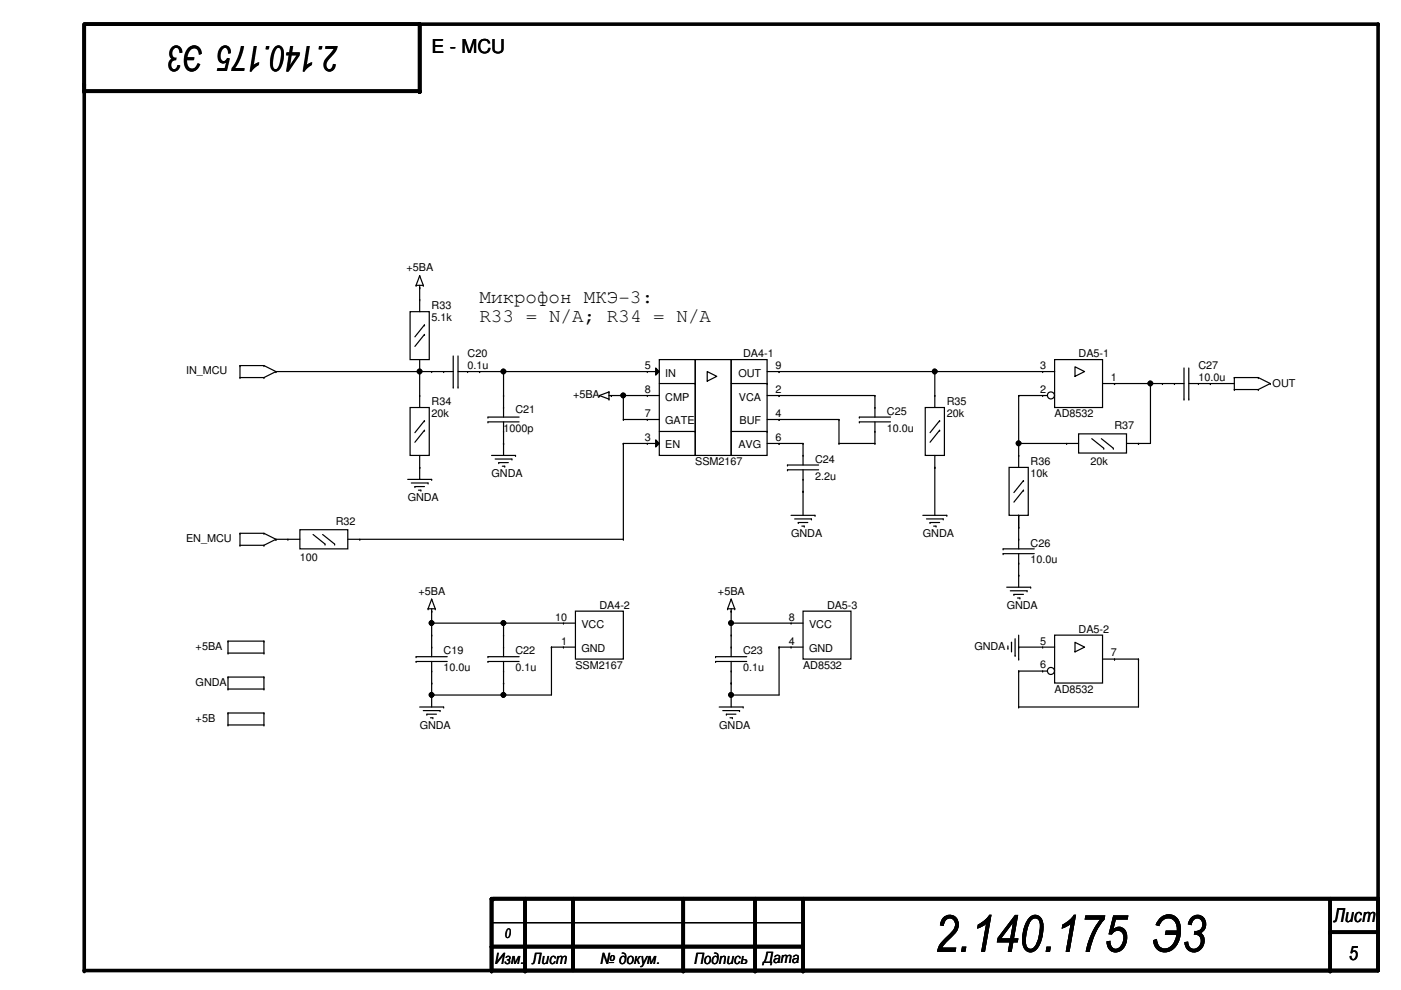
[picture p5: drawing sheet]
<svg xmlns="http://www.w3.org/2000/svg" width="297mm" height="210mm" viewBox="0 0 297 210" stroke-linecap="round" stroke-linejoin="round" font-family="sans-serif">
<path d="M17.9 5.1h274.3v200.7h-274.3v-200.4M89 5.1v14.2h-71.1M104.2 190.5v15.3M104.5 190.5h187.7M111.3 190.5v15.3M121.5 190.5v15M144.9 190.5v15.3M160.1 190.5v15.3M170.3 190.5v15.3M282 197.7h10.2M282 190.5v15.3M104.2 200.7h66.1" fill="none" stroke="#000" stroke-width=".76"/>
<g fill="#000">
<circle cx="17.9" cy="19.3" r=".38"/>
<circle cx="17.9" cy="17.8" r=".38"/>
<circle cx="89" cy="5.1" r=".38"/>
<circle cx="89" cy="19.3" r=".38"/>
<circle cx="292.2" cy="5.1" r=".38"/>
<circle cx="104.2" cy="190.5" r=".38"/>
<circle cx="104.5" cy="190.5" r=".38"/>
<circle cx="282" cy="197.7" r=".38"/>
<circle cx="292.2" cy="190.5" r=".38"/>
<circle cx="17.9" cy="205.8" r=".38"/>
<circle cx="104.2" cy="205.8" r=".38"/>
<circle cx="104.2" cy="200.7" r=".38"/>
<circle cx="111.3" cy="205.8" r=".38"/>
<circle cx="121.5" cy="205.5" r=".38"/>
<circle cx="144.9" cy="205.8" r=".38"/>
<circle cx="160.1" cy="205.8" r=".38"/>
<circle cx="170.3" cy="205.8" r=".38"/>
<circle cx="282" cy="205.8" r=".38"/>
</g>
<g fill="none" stroke="#000" stroke-width=".25">
<path d="M89 58.5h.1M89 58.5l-.8 2M89 58.5l.7 2M50.9 77.5h.1M50.9 77.5v2.6M50.9 77.5h5.1M56 77.5h.1M56 77.5l2.5 1.3M58.5 78.8h.1M58.5 78.8l-2.5 1.3M88.2 60.5h.1M88.2 60.5h1.5"/>
<path d="M89 61h.1M89 60.5v.5M89.7 60.5h.1M223.6 76.2h10.2v10.2h-10.2zM227.9 77.8l2.1 1-2.1 1zM50.9 80.1h.1M50.9 80.1h5.1M56 80.1h.1M86.9 86.4h4.1v10.2h-4.1zM89 99.1h.1M89 83.9h.1M89 83.9v2.5"/>
<path d="M89 96.6v2.5M90 91.2h.1M90 89.2h.1M90 91.2l-2 2.6M90 89.2l-2 2.5M104.2 96.6h5.1M105 97.3h3.5M105.7 98.1h.1M105.7 98.1h2.1M106.5 98.8h.5M107 98.8h.1M108.5 97.3h.1"/>
<path d="M109.3 96.6h.1M127.1 83.9h.1M127.1 83.9l2 .7M129.1 84.6h.1M129.1 83.1h.1M129.1 83.1v1.5M129.1 83.9h.5M129.1 83.1l-2 .8M129.6 83.9h.1M182.2 89.5h.1M182.2 88.4h.1M182.2 89.5h6.6"/>
<path d="M182.2 88.4h6.6M185.5 91.5h.1M185.5 86.4h.1M185.5 83.9h.1M185.5 94h.1M185.5 83.9v4.5M185.5 89.5v4.5M261.7 82.6h.1M261.7 80.1h.1M261.7 80.1h5.1M261.7 82.6h5.1M261.7 80.1v2.5"/>
<path d="M266.8 80.1h.1M266.8 82.6h.1M266.8 80.1l2.5 1.2M269.3 81.3h.1M269.3 81.3l-2.5 1.3M50.9 115.6h.1M50.9 113.1h.1M50.9 113.1v2.5M50.9 115.6h5.1M50.9 113.1h5.1M56 115.6h.1M56 113.1h.1"/>
<path d="M56 113.1l2.5 1.2M58.5 114.3h.1M58.5 114.3l-2.5 1.3M86.4 101.6h5.1M87.2 102.4h3.6M88 103.2h.1M88 103.2h2M88.7 103.9h.5M89.2 103.9h.1M90.8 102.4h.1M91.5 101.6h.1M167.7 109.3h5.1"/>
<path d="M168.5 110h3.5M169.2 110.8h.1M169.2 110.8h2.1M170 111.5h.5M170.5 111.5h.1M172 110h.1M172.8 109.3h.1M195.7 109.3h5M196.4 110h3.6M197.2 110.8h.1M197.2 110.8h2M197.9 111.5h.6"/>
<path d="M198.5 111.5h.1M200 110h.1M200.7 109.3h.1M48.3 138.5h.1M48.3 135.9h.1M48.3 138.5h7.7M48.3 135.9v2.6M48.3 135.9h7.7M56 135.9h.1M56 138.5h.1M56 135.9v2.6M90.8 129.1h.1"/>
<path d="M90.8 129.1h1.5M91.5 129.6h.1M91.5 127h.1M91.5 129.1v.5M91.5 127l-.7 2.1M91.5 127l.8 2.1M92.3 129.1h.1M154.3 129.1h.1M154.3 129.1h1.5M155 129.6h.1M155 127h.1M155 129.1v.5"/>
<path d="M155 127l-.7 2.1M155 127l.8 2.1M155.8 129.1h.1M213.4 124.5h5.1M213.7 137.5h.1M213.7 136.9v.6M214.2 125.3h3.6M214.5 136.2h.1M214.5 136.2v2M215 126h.1M215 126h2M215.2 139h.1"/>
<path d="M215.2 135.4v3.6M215.7 126.8h.5M216 139.7h.1M216 134.7v5M216.2 126.8h.1M217.8 125.3h.1M218.5 124.5h.1M48.3 146.1h.1M48.3 143.6h.1M48.3 153.7h.1M48.3 151.2h.1M48.3 143.6v2.5"/>
<path d="M48.3 151.2v2.5M48.3 146.1h7.7M48.3 143.6h7.7M48.3 153.7h7.7M48.3 151.2h7.7M56 143.6h.1M56 146.1h.1M56 151.2h.1M56 153.7h.1M56 143.6v2.5M56 151.2v2.5M89 149.9h5.1"/>
<path d="M89.7 150.7h3.6M90.5 151.4h.1M90.5 151.4h2M91.3 152.2h.5M91.8 152.2h.1M93.3 150.7h.1M94.1 149.9h.1M152.5 149.9h5.1M153.2 150.7h3.6M154 151.4h.1M154 151.4h2M154.8 152.2h.5"/>
<path d="M155.3 152.2h.1M156.8 150.7h.1M157.6 149.9h.1M104.2 195.6h.1M104.2 191.3h.1M104.2 195.6h66.1M104.2 190.8v.5"/>
</g>
<circle cx="222.8" cy="83.8" r=".75" fill="#fff"/>
<g fill="none" stroke="#000" stroke-width=".25">
<path d="M137.2 78.8h.1M137.2 78.8h2.6M139 78l.8 .8-.8 .7zM139.8 76.2h7.6v20.4h-7.6zM147.4 76.2h7.6v20.4h-7.6zM149.9 78.8l2.1 1-2.1 1zM155 76.2h7.6v20.4h-7.6zM162.6 78.8h2.6M165.2 78.8h.1M221.1 78.8h.1M221.1 78.8h2.5M251 78v6.6"/>
<path d="M252 78v6.6M137.2 94h.1M137.2 88.9h.1M137.2 83.9h.1M137.2 83.9h2.6M137.2 88.9h2.6M137.2 94h2.6M139 93.3l.8 .7-.8 .8zM139.8 81.3h7.6M139.8 91.5h7.6M147.4 81.3h.1M147.4 91.5h.1"/>
<path d="M155 81.3h7.6M155 91.5h7.6M162.6 81.3h.1M162.6 91.5h.1M162.6 83.9h2.6M162.6 88.9h2.6M162.6 94h2.6M165.2 88.9h.1M165.2 83.9h.1M165.2 94h.1M213.9 99.1h4.1v10.2h-4.1zM216 96.6h.1"/>
<path d="M216 96.6v2.5M221.1 83.9h.1M221.1 83.9h1M233.8 81.3h2.5M236.3 81.3h.1M246.5 81.3h.1M246.5 81.3h4.5M249 81.3h.1M251 84.6h.1M252 84.6h.1M252 81.3h4.6M254.1 81.3h.1"/>
<path d="M256.6 81.3h.1M216 111.8h.1M216 109.3v2.5M217 103.9h.1M217 101.9h.1M217 103.9l-2 2.6M217 101.9l-2 2.5M88.2 139.2h.1M88.2 139.2h6.6M91.5 137.2h.1M91.5 134.7h.1M91.5 134.7v4.5"/>
<path d="M151.7 139.2h.1M151.7 139.2h6.6M155 137.2h.1M155 134.7h.1M155 134.7v4.5M223.6 134.7h10.2v10.1h-10.2zM227.9 136.2l2.1 1-2.1 1zM88.2 140.3h.1M88.2 140.3h6.6M91.5 142.3h.1M91.5 144.8h.1M91.5 140.3v4.5"/>
<path d="M151.7 140.3h.1M151.7 140.3h6.6M155 142.3h.1M155 144.8h.1M155 140.3v4.5"/>
<circle cx="222.8" cy="83.8" r=".75"/>
</g>
<path d="M139 78l.8 .8-.8 .7zM139 93.3l.8 .7-.8 .8z" fill="#000"/>
<circle cx="222.8" cy="142.3" r=".75" fill="#fff"/>
<g fill="none" stroke="#000" stroke-width=".25">
<path d="M58.5 78.8h.1M58.5 78.8h37.6M86.9 66.1h4.1v10.1h-4.1zM89 78.8h.1M89 63.5h.1M89 61h.1M89 61v5.1M89 76.2v7.7M90 70.9h.1M90 68.9h.1M90 70.9l-2 2.5M90 68.9l-2 2.5"/>
<path d="M91.5 78.8h.1M94.1 78.8h.1M96.1 75.5v6.6M97.1 78.8h40.1M97.1 75.5v6.6M99.1 78.8h.1M101.7 78.8h.1M106.8 78.8h.1M106.8 78.8v9.6M165.2 78.8h.1M165.2 78.8h55.9M198.2 78.8h.1"/>
<path d="M198.2 78.8v7.6M89 99.1h.1M89 99.1v2.5M96.1 82.1h.1M97.1 82.1h.1M103.5 89.5h.1M103.5 88.4h.1M103.5 89.5h6.6M103.5 88.4h6.6M106.8 91.5h.1M106.8 86.4h.1M106.8 83.9h.1"/>
<path d="M106.8 94h.1M106.8 89.5v7.1M129.6 83.9h.1M129.6 83.9h7.6M132.2 83.9h.1M132.2 88.9h.1M132.2 94h.1M132.2 94h5M132.2 88.9h5M132.2 83.9v5M132.2 94v20.3M165.2 83.9h.1"/>
<path d="M165.2 88.9h.1M165.2 94h.1M165.2 94h5.1M165.2 83.9h20.3M165.2 88.9h12.7M167 99.6h.1M167 98.6h.1M167 99.6h6.6M167 98.6h6.6M170.3 96.6h.1M170.3 94h.1M170.3 94v4.6"/>
<path d="M170.3 99.6v9.7M177.9 94h.1M177.9 88.9h.1M177.9 94h7.6M177.9 88.9v5.1M196.2 86.4h4v10.2h-4zM198.2 99.1h.1M198.2 83.9h.1M198.2 96.6v12.7M199.2 91.2h.1M199.2 89.2h.1M199.2 91.2l-2 2.6"/>
<path d="M199.2 89.2l-2 2.5M216 83.9h.1M216 94h.1M216 83.9v12.7M216 94h12.7M216 83.9h5.1M226.1 94h.1M228.7 92h10.1v4.1h-10.1zM231.5 93l2.5 2M233.5 93l2.5 2M234 95h.1M236 95h.1"/>
<path d="M236.3 81.3h.1M236.3 81.3h10.2M241.4 94h.1M243.9 81.3h.1M243.9 81.3v12.7h-5.1M256.6 81.3h.1M256.6 81.3h5.1M58.5 114.3h.1M58.5 114.3h5.1M61 114.3h.1M63.6 112.3h10.1v4.1h-10.1zM66.4 113.3l2.5 2.1"/>
<path d="M68.4 113.3l2.5 2.1M68.9 115.4h.1M70.9 115.4h.1M73.7 114.3h58.5M76.3 114.3h.1M132.2 114.3h.1M170.3 101.6h.1M170.3 104.2h.1M212.7 117.4h.1M212.7 116.4h.1M212.7 117.4h6.6M212.7 116.4h6.6"/>
<path d="M216 119.4h.1M216 114.3h.1M216 111.8h.1M216 109.3h.1M216 109.3v7.1M216 117.4v7.1M91.5 132.1h.1M91.5 129.6h.1M91.5 132.1h30.5M91.5 129.6v5.1M103.5 139.2h.1M103.5 139.2h6.6"/>
<path d="M106.8 137.2h.1M106.8 134.7h.1M106.8 132.1h.1M106.8 132.1v7.1M116.9 137.2h.1M116.9 137.2h5.1M116.9 137.2v10.2h-25.4M119.5 132.1h.1M119.5 137.2h.1M122 129.6h10.2v10.1h-10.2zM155 132.1h.1M155 129.6h.1"/>
<path d="M155 132.1h15.3M155 129.6v5.1M165.2 137.2h.1M165.2 137.2h5.1M165.2 137.2v10.2h-10.2M167.7 132.1h.1M167.7 137.2h.1M170.3 129.6h10.1v10.1h-10.1zM216 122h.1M216 137.2h.1M216 137.2h7.6M221.1 137.2h.1"/>
<path d="M233.8 139.7h7.6M236.3 139.7h.1M241.4 139.7h.1M241.4 139.7v10.2h-25.4M91.5 144.8h.1M91.5 147.4h.1M91.5 144.8v5.1M103.5 140.3h.1M103.5 140.3h6.6M106.8 142.3h.1M106.8 144.8h.1M106.8 147.4h.1"/>
<path d="M106.8 140.3v7.1M155 144.8h.1M155 147.4h.1M155 144.8v5.1M216 142.3h.1M216 149.9h.1M216 142.3h6.1M216 142.3v7.6M221.1 142.3h.1"/>
<circle cx="89" cy="78.8" r=".49"/>
<circle cx="106.7" cy="78.8" r=".49"/>
<circle cx="198.2" cy="78.8" r=".49"/>
<circle cx="132.1" cy="83.8" r=".49"/>
<circle cx="216" cy="94" r=".49"/>
<circle cx="243.9" cy="81.3" r=".49"/>
<circle cx="91.5" cy="132.1" r=".49"/>
<circle cx="106.7" cy="132.1" r=".49"/>
<circle cx="155" cy="132.1" r=".49"/>
<circle cx="91.5" cy="147.3" r=".49"/>
<circle cx="106.7" cy="147.3" r=".49"/>
<circle cx="155" cy="147.3" r=".49"/>
<circle cx="222.8" cy="142.3" r=".75"/>
</g>
<g fill="#000">
<circle cx="89" cy="78.8" r=".49"/>
<circle cx="106.7" cy="78.8" r=".49"/>
<circle cx="198.2" cy="78.8" r=".49"/>
<circle cx="132.1" cy="83.8" r=".49"/>
<circle cx="216" cy="94" r=".49"/>
<circle cx="243.9" cy="81.3" r=".49"/>
<circle cx="91.5" cy="132.1" r=".49"/>
<circle cx="106.7" cy="132.1" r=".49"/>
<circle cx="155" cy="132.1" r=".49"/>
<circle cx="91.5" cy="147.3" r=".49"/>
<circle cx="106.7" cy="147.3" r=".49"/>
<circle cx="155" cy="147.3" r=".49"/>
</g>
<text font-size="10.9" x="198.1" y="201.8">2.140.175 Э3</text>
<text font-size="7.4" x="71.9" y="9.8" transform="rotate(180 71.9 9.8)">2.140.175 Э3</text>
<g font-size="4.1">
<text x="91.5" y="11.3">E - MCU</text>
<text x="101.7" y="64.3">Микрофон МКЭ-3:</text>
<text x="101.7" y="68.3">R33 = N/A; R34 = N/A</text>
<text x="282.8" y="195.6">Лист</text>
<text x="286" y="203.5">5</text>
</g>
<g font-size="3.3">
<text x="105" y="204.3">Изм. Лист</text>
<text x="127.3" y="204.3">№ докум.</text>
<text x="147.1" y="204.3">Подпись</text>
<text x="161.9" y="204.1">Дата</text>
</g>
<text font-size="2.8" x="107" y="199">0</text>
<g font-size="2.3">
<text x="86.2" y="57.5">+5BA</text>
<text x="91.5" y="65.6">R33</text>
<text x="91.5" y="68.2">5.1k</text>
<text x="99.1" y="75.8">C20</text>
<text x="157.6" y="75.8">DA4-1</text>
<text x="228.7" y="75.8">DA5-1</text>
<text x="39.5" y="79.3">IN_MCU</text>
<text x="99.1" y="78.3">0.1u</text>
<text x="136.7" y="78.2">5</text>
<text x="136.7" y="83.3">8</text>
<text x="141.1" y="79.8">IN</text>
<text x="156.5" y="79.8">OUT</text>
<text x="164.4" y="83.3">2</text>
<text x="164.4" y="78.2">9</text>
<text x="220.6" y="83.3">2</text>
<text x="220.6" y="78.2">3</text>
<text x="235.5" y="80.8">1</text>
<text x="254.1" y="78.3">C27</text>
<text x="254.1" y="80.9">10.0u</text>
<text x="269.8" y="82.1">OUT</text>
<text x="91.5" y="85.9">R34</text>
<text x="91.5" y="88.5">20k</text>
<text x="109.3" y="87.5">C21</text>
<text x="121.5" y="84.4">+5BA</text>
<text x="136.7" y="88.4">7</text>
<text x="141.1" y="84.9">CMP</text>
<text x="156.7" y="84.9">VCA</text>
<text x="164.4" y="88.4">4</text>
<text x="188" y="88">C25</text>
<text x="200.7" y="85.9">R35</text>
<text x="200.7" y="88.5">20k</text>
<text x="223.6" y="88.5">AD8532</text>
<text x="106.8" y="91.5">1000p</text>
<text x="136.7" y="93.5">3</text>
<text x="141.1" y="95.1">EN</text>
<text x="141.1" y="90">GATE</text>
<text x="156.5" y="95.1">AVG</text>
<text x="156.8" y="90">BUF</text>
<text x="164.4" y="93.5">6</text>
<text x="188" y="91.5">10.0u</text>
<text x="236.3" y="91">R37</text>
<text x="104.2" y="101.2">GNDA</text>
<text x="147.4" y="98.6">SSM2167</text>
<text x="172.8" y="98.1">C24</text>
<text x="172.8" y="101.7">2.2u</text>
<text x="218.5" y="98.6">R36</text>
<text x="218.5" y="101.2">10k</text>
<text x="231.2" y="98.6">20k</text>
<text x="86.4" y="106.3">GNDA</text>
<text x="71.2" y="111.3">R32</text>
<text x="167.7" y="113.9">GNDA</text>
<text x="195.7" y="113.9">GNDA</text>
<text x="39.5" y="114.9">EN_MCU</text>
<text x="63.6" y="119">100</text>
<text x="218.5" y="115.9">C26</text>
<text x="218.5" y="119.5">10.0u</text>
<text x="88.7" y="126.1">+5BA</text>
<text x="117.7" y="131.6">10</text>
<text x="127.1" y="129.1">DA4-2</text>
<text x="152.2" y="126.1">+5BA</text>
<text x="167.2" y="131.6">8</text>
<text x="175.3" y="129.1">DA5-3</text>
<text x="213.4" y="129.1">GNDA</text>
<text x="41.5" y="137.8">+5BA</text>
<text x="119" y="136.7">1</text>
<text x="123.3" y="133.2">VCC</text>
<text x="167.2" y="136.7">4</text>
<text x="171.5" y="133.2">VCC</text>
<text x="206.6" y="137.8">GNDA</text>
<text x="220.6" y="136.7">5</text>
<text x="228.7" y="134.2">DA5-2</text>
<text x="94.1" y="138.8">C19</text>
<text x="94.1" y="142.3">10.0u</text>
<text x="109.3" y="138.8">C22</text>
<text x="109.3" y="142.3">0.1u</text>
<text x="122" y="141.8">SSM2167</text>
<text x="123.3" y="138.3">GND</text>
<text x="157.6" y="138.8">C23</text>
<text x="157.6" y="142.3">0.1u</text>
<text x="170.3" y="141.8">AD8532</text>
<text x="171.5" y="138.3">GND</text>
<text x="220.6" y="141.7">6</text>
<text x="235.5" y="139.2">7</text>
<text x="41.5" y="145.4">GNDA</text>
<text x="223.6" y="146.9">AD8532</text>
<text x="41.5" y="153">+5B</text>
<text x="89" y="154.5">GNDA</text>
<text x="152.5" y="154.5">GNDA</text>
</g>
</svg>
